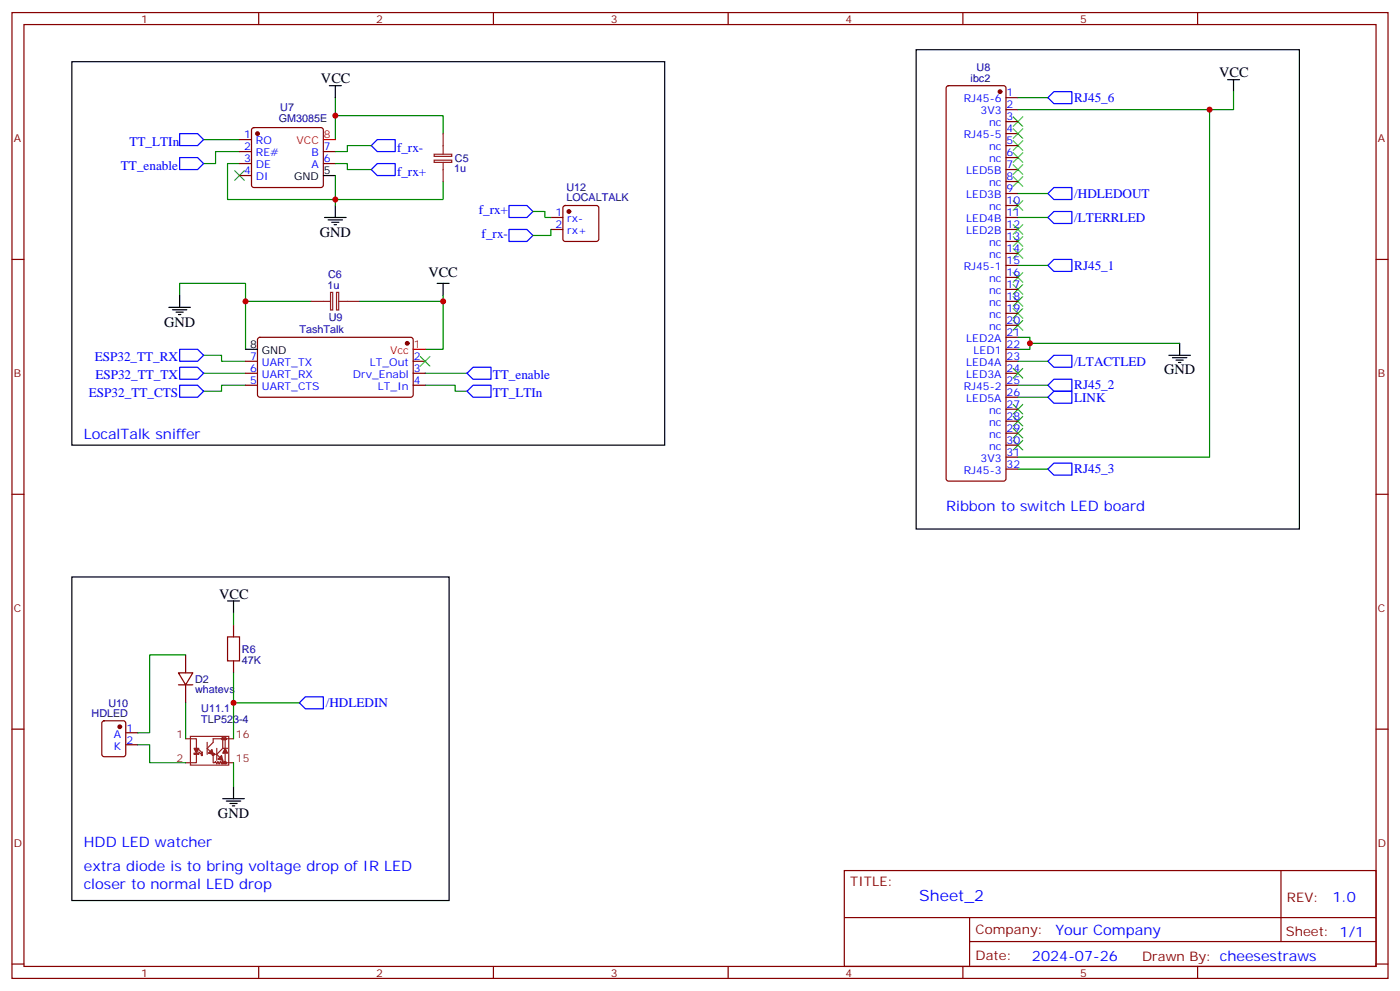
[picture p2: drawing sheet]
<svg xmlns="http://www.w3.org/2000/svg" width="412mm" height="292mm" viewBox="0 0 412 292" stroke-linecap="round" stroke-linejoin="round" font-family="sans-serif">
<g fill="none" stroke="#870000" stroke-width=".35">
<path d="M3.5 3.7h405.4v284.3h-405.4zM7.1 7.2h398.2v277.3h-398.2zM76.2 3.7v3.5M145.3 3.7v3.5M214.5 3.7v3.5M283.6 3.7v3.5M352.8 3.7v3.5M74.3 37.8l.5-.2h19.7l.5 .2 .2 .5v16.2l-.2 .5-.5 .2h-19.7l-.5-.2-.2-.5v-16.2zM278.9 25.4l.5-.2h16.2l.5 .2 .2 .5v115l-.2 .5-.5 .2h-16.2l-.5-.2-.2-.5v-115zM296.3 28.8h3.6M296.3 32.3h3.6M296.3 35.8h3.6"/>
<path d="M296.3 39.3h3.6M70.6 41.1h3.5M70.6 44.6h3.5M70.6 48.2h3.5M70.6 51.7h3.5M95.2 44.6h3.6M95.2 48.2h3.6M296.3 42.9h3.6M296.3 46.4h3.6M296.3 49.9h3.6M296.3 53.4h3.6M296.3 57h3.6"/>
<path d="M3.5 76.4h3.6M162.3 64h3.5M162.3 67.6h3.5M166 60.7l.5-.2h9.2l.5 .2 .2 .5v9.2l-.2 .5-.5 .2h-9.2l-.5-.2-.2-.5v-9.2zM296.3 60.5h3.6M296.3 64h3.6M296.3 67.6h3.6M296.3 71.1h3.6M296.3 74.6h3.6M296.3 78.1h3.6M405.3 76.4h3.6M76.1 99.5l.5-.2 44.7 .1 .4 .6-.1 16.5-.6 .4h-44.7l-.5-.7v-16.2z"/>
<path d="M296.3 81.7h3.6M296.3 85.2h3.6M296.3 88.7h3.6M296.3 92.3h3.6M296.3 95.8h3.6M296.3 99.3h3.6M72.3 106.4h3.5M72.3 109.9h3.5M72.3 113.4h3.5M121.7 106.4h3.5M121.7 109.9h3.5M121.7 113.4h3.5"/>
<path d="M296.3 102.8h3.6M296.3 106.4h3.6M296.3 109.9h3.6M296.3 113.4h3.6M296.3 116.9h3.6M296.3 120.5h3.6M296.3 124h3.6M296.3 127.5h3.6M296.3 131.1h3.6M296.3 134.6h3.6M296.3 138.1h3.6M3.5 145.5h3.6"/>
<path d="M405.3 145.5h3.6M52.6 198.1h4.2l-2.1 3.5zM54.7 192.8v5.3M68.8 184v3.5M68.8 194.6v3.5M3.5 214.7h3.6M30.2 212.4l.5-.2h5.6l.7 .4v9.5l-.4 .6-5.9 .1-.7-.5v-9.4zM37 215.7h3.6M37 219.3h3.6M52.6 201.6h4.2M54.7 201.6v5.3M405.3 214.7h3.6"/>
<path d="M248.7 256.3h156.6v28.2h-156.6zM377.3 256.3v20.9M248.7 270.1h156.5M285.6 277.2h119.6M285.6 270.1v14.2M3.5 283.8h3.6M76.2 284.5v3.5M145.3 284.5v3.5M214.5 284.5v3.5M283.6 284.5v3.5M352.8 284.5v3.5M405.3 283.8h3.6"/>
</g>
<g fill="none" stroke="#3c3" stroke-width=".35">
<path d="M298.4 34.4l2.9 2.8M298.4 37.9l2.9 2.8M301.3 34.4l-2.9 2.8M301.3 37.9l-2.9 2.8M69.1 50.3l2.9 2.8M72 50.3l-2.9 2.8M298.4 59.1l2.9 2.8M298.4 52l2.9 2.9M298.4 45l2.9 2.8M298.4 41.5l2.9 2.8M298.4 48.5l2.9 2.8M301.3 59.1l-2.9 2.8"/>
<path d="M301.3 52l-2.9 2.9M301.3 45l-2.9 2.8M301.3 41.5l-2.9 2.8M301.3 48.5l-2.9 2.8M298.4 73.2l2.9 2.8M298.4 69.7l2.9 2.8M298.4 66.1l2.9 2.9M301.3 73.2l-2.9 2.8M301.3 69.7l-2.9 2.8M301.3 66.1l-2.9 2.9M298.4 94.4l2.9 2.8M298.4 90.8l2.9 2.9"/>
<path d="M298.4 87.3l2.9 2.8M298.4 83.8l2.9 2.8M298.4 80.3l2.9 2.8M301.3 94.4l-2.9 2.8M301.3 90.8l-2.9 2.9M301.3 87.3l-2.9 2.8M301.3 83.8l-2.9 2.8M301.3 80.3l-2.9 2.8M123.8 105l2.8 2.8M126.6 105l-2.8 2.8M298.4 119.1l2.9 2.8M298.4 108.5l2.9 2.8"/>
<path d="M301.3 119.1l-2.9 2.8M301.3 108.5l-2.9 2.8M298.4 129.6l2.9 2.9M298.4 126.1l2.9 2.8M298.4 122.6l2.9 2.8M301.3 129.6l-2.9 2.9M301.3 126.1l-2.9 2.8M301.3 122.6l-2.9 2.8"/>
</g>
<g fill="#870000" stroke="#870000" stroke-width=".35">
<circle cx="294.6" cy="27" r=".53"/>
<circle cx="75.8" cy="39.3" r=".53"/>
<circle cx="119.9" cy="101.1" r=".53"/>
<circle cx="35.3" cy="214" r=".53"/>
<circle cx="167.6" cy="62.3" r=".53"/>
</g>
<g fill="none" stroke="#00f" stroke-width=".35">
<path d="M52.9 39.3h5.3l1.8 1.8-1.8 1.8h-5.3zM308.7 28.8l1.7-1.8h5.3v3.5h-5.3zM52.9 46.4h5.3l1.8 1.8-1.8 1.7h-5.3zM111.1 41.1h5.3v3.5h-5.3l-1.7-1.7zM111.1 48.2h5.3v3.5h-5.3l-1.7-1.8zM310.4 55.2h5.3v3.5h-5.3l-1.7-1.7zM149.9 67.6h5.3l1.8 1.7-1.8 1.8h-5.3zM149.9 60.5h5.3l1.8 1.8-1.8 1.7h-5.3zM308.7 78.1l1.7-1.7h5.3v3.5h-5.3zM310.4 62.3h5.3v3.5h-5.3l-1.7-1.8zM52.9 113.4h5.3l1.8 1.8-1.8 1.7h-5.3zM52.9 102.8h5.3l1.8 1.8-1.8 1.8h-5.3z"/>
<path d="M52.9 108.1h5.3l1.8 1.8-1.8 1.8h-5.3zM139.3 113.4h5.3v3.5h-5.3l-1.7-1.7zM139.3 108.1h5.3v3.6h-5.3l-1.7-1.8zM308.7 116.9l1.7-1.7h5.3v3.5h-5.3zM310.4 111.7h5.3v3.5h-5.3l-1.7-1.8zM310.4 104.6h5.3v3.5h-5.3l-1.7-1.7zM310.4 136.3h5.3v3.6h-5.3l-1.7-1.8zM88.2 206.9l1.8-1.8h5.2v3.6h-5.2z"/>
</g>
<g fill="none" stroke="#008700" stroke-width=".35">
<path d="M98.8 34h31.7v5.3M98.8 28.8v12.3M299.9 28.8h8.8M356.3 32.3v102.3h-56.4M363.4 27v5.3h-63.5M60 41.1h10.6M70.6 48.2h-3.6v10.5h63.5v-5.3M70.6 44.6h-7.1v3.6h-3.5M98.8 48.2h3.5v1.7h7.1M98.8 51.7v8.8M109.4 42.9h-7.1v1.7h-3.5M299.9 57h8.8"/>
<path d="M157 62.3h3.5v1.7h1.8M162.3 67.6v1.7h-5.3M299.9 78.1h8.8M299.9 64h8.8M52.9 87v-3.6h19.4v19.4M72.3 88.7h19.4M105.8 88.7h24.7M130.5 87v15.8h-5.3M299.9 99.3h3.5v3.5h-3.5M60 104.6h5.3v1.8h7M60 109.9h12.3M72.3 113.4h-7v1.8h-5.3"/>
<path d="M125.2 113.4h8.9v1.8h3.5M125.2 109.9h12.4M299.9 113.4h8.8M299.9 106.4h8.8M299.9 116.9h8.8M303.4 101.1h44.1M299.9 138.1h8.8M54.7 192.8h-10.6v22.9h-3.5M68.8 180.4v3.6M68.8 198.1v8.8M40.6 219.3h3.5v5.2h10.6M54.7 206.9v10.6"/>
<path d="M88.2 206.9h-19.4v10.6M68.8 224.5v7.1"/>
</g>
<g fill="none" stroke="#000" stroke-width=".35">
<path d="M21.2 18.2h174.6v112.9h-174.6zM269.9 14.6h112.9v141.2h-112.9zM97 25.2h3.5M98.8 25.2v3.6M361.6 23.5h3.5M363.4 23.5v3.5M95.2 51.7h3.6M95.6 64h6.4M96.7 64.7h4.2M97.7 65.4h2.1M98.4 66.1h.7M98.8 60.5v3.5"/>
<path d="M49.7 90.5h6.4M50.8 91.2h4.2M51.9 91.9h2.1M52.6 92.6h.7M52.9 87v3.5M128.8 83.4h3.5M130.5 83.4v3.6M72.3 102.8h3.5M344.3 104.6h6.4M345.4 105.3h4.2M346.4 106h2.1M347.1 106.7h.7"/>
<path d="M347.5 101.1v3.5M21.2 169.9h111.1v95.2h-111.1zM67 176.9h3.6M68.8 176.9v3.5M65.6 235.1h6.4M66.7 235.8h4.2M67.7 236.5h2.1M68.4 237.2h.7M68.8 231.6v3.5"/>
</g>
<g fill="none" stroke="#8c2424" stroke-width=".35">
<path d="M130.5 39.3v6M127.9 45.4h5.2v.6h-5.2zM127.9 47.2h5.2v.6h-5.2zM130.5 47.8v5.6M91.7 88.7h5.7M97.4 86.1h.6v5.2h-.6zM99.1 86.1h.7v5.2h-.7zM99.8 88.7h6M54.7 217.5h3.2v2.8M56.1 216.8h11.3v8.4h-11.3zM65.6 217.5v2.8M66.3 217.5h-3.5v1"/>
<path d="M66.3 217.5v2.8M66.3 217.5h2.5M57.9 222.1v2.4h-3.2M58.6 220.7l1 1M58.6 221.4l1 1M63.9 222.1h-1.1v2.4h.3l.4-.3 .4 .7 .3-.7 .4 .7 .3-.7 .4 .7v-.4h.3v-.7M67.4 224.5h1.4"/>
</g>
<path d="M95.2 41.1h3.6M121.7 102.8h3.5" fill="none" stroke="#f00" stroke-width=".35"/>
<g fill="#8c2424" stroke="#8c2424" stroke-width=".35">
<path d="M61 220.3l1.8 1.8z"/>
<path d="M61 220.3l1.8-1.8z"/>
<path d="M61 218.5v3.6z"/>
<path d="M63.9 222.1l1.7 1.7z"/>
<path d="M63.9 222.1l1.7-1.8z"/>
<path d="M63.9 220.3v3.5z"/>
<path d="M66.3 221.7v2.8z"/>
<path d="M65.6 224.5h1.8z"/>
<path d="M57.1 220.3h1.5l-.7 1.4z"/>
<path d="M59.3 222.4l.3-.3v.3z"/>
<path d="M61.4 221.7l1-1 .4 1.4z"/>
<path d="M64.2 223.5l1.1-1.1 .3 1.4z"/>
<path d="M66.3 220.3l.7 1.4h-1.4z"/>
<path d="M57.1 221.7h1.5v.4h-1.5z"/>
<path d="M59.6 221.4v.3h-.3z"/>
<path d="M65.6 220.3h1.4z"/>
<circle cx="62.8" cy="222.1" r=".35"/>
<circle cx="65.6" cy="224.5" r=".35"/>
<circle cx="65.6" cy="217.5" r=".35"/>
<circle cx="66.3" cy="224.5" r=".35"/>
<circle cx="66.3" cy="217.5" r=".35"/>
</g>
<path d="M67 187.5h3.6v7.1h-3.6z" fill="none" stroke="#a10000" stroke-width=".35"/>
<g fill="#c00">
<circle cx="303.4" cy="101.1" r=".88"/>
<circle cx="98.8" cy="34" r=".88"/>
<circle cx="98.8" cy="58.7" r=".88"/>
<circle cx="130.5" cy="88.7" r=".88"/>
<circle cx="72.3" cy="88.7" r=".88"/>
<circle cx="68.8" cy="206.9" r=".88"/>
<circle cx="356.3" cy="32.3" r=".88"/>
</g>
<text font-size="4.6" fill="#00f" x="270.8" y="265.3">Sheet_2</text>
<g font-size="4.2">
<text x="359.1" y="22.8">VCC</text>
<text x="94.5" y="24.5">VCC</text>
<text x="94.2" y="69.7">GND</text>
<text x="126.2" y="81.4">VCC</text>
<text x="48.3" y="96.1">GND</text>
<text x="342.9" y="110.2">GND</text>
<text x="64.6" y="176.2">VCC</text>
<text x="64.2" y="240.8">GND</text>
</g>
<g font-size="4.2" fill="#00f">
<text x="24.7" y="129.3">LocalTalk sniffer</text>
<text x="278.7" y="150.5">Ribbon to switch LED board</text>
<text x="24.7" y="249.2">HDD LED watcher</text>
<text x="24.7" y="256.3">extra diode is to bring voltage drop of IR LED</text>
<text x="24.7" y="261.6">closer to normal LED drop</text>
<text x="392.5" y="265.6">1.0</text>
<text x="310.9" y="275.1">Your Company</text>
<text x="304" y="282.9">2024-07-26</text>
</g>
<g font-size="3.9" fill="#00f">
<text x="316.4" y="30">RJ45_6</text>
<text x="38.1" y="42.9">TT_LTIn</text>
<text x="116.9" y="44.6">f_rx-</text>
<text x="35.6" y="49.9">TT_enable</text>
<text x="116.9" y="51.7">f_rx+</text>
<text x="316.4" y="58.3">/HDLEDOUT</text>
<text x="141" y="62.9">f_rx+</text>
<text x="316.4" y="65.3">/LTERRLED</text>
<text x="141.9" y="70">f_rx-</text>
<text x="316.4" y="79.4">RJ45_1</text>
<text x="27.9" y="106.4">ESP32_TT_RX</text>
<text x="316.4" y="107.7">/LTACTLED</text>
<text x="28.1" y="111.7">ESP32_TT_TX</text>
<text x="145.2" y="111.7">TT_enable</text>
<text x="26.2" y="116.9">ESP32_TT_CTS</text>
<text x="145.2" y="116.9">TT_LTIn</text>
<text x="316.4" y="118.3">LINK</text>
<text x="316.4" y="114.7">RJ45_2</text>
<text x="316.4" y="139.4">RJ45_3</text>
<text x="96" y="208.1">/HDLEDIN</text>
</g>
<g font-size="3.9" fill="#800">
<text x="250.5" y="260.9">TITLE:</text>
<text x="379.1" y="265.6">REV:</text>
<text x="287.4" y="275.1">Company:</text>
<text x="378.7" y="275.7">Sheet: 1/1</text>
<text x="287.4" y="282.8">Date:</text>
<text x="336.4" y="282.8">Drawn By: cheesestraws</text>
</g>
<g font-size="3.2" fill="#800">
<text x="41.6" y="6.7">1</text>
<text x="110.8" y="6.7">2</text>
<text x="179.9" y="6.7">3</text>
<text x="249.1" y="6.7">4</text>
<text x="318.2" y="6.7">5</text>
<text x="4.1" y="41.8">A</text>
<text x="405.9" y="41.8">A</text>
<text x="4.1" y="110.9">B</text>
<text x="405.9" y="110.9">B</text>
<text x="4.1" y="180.1">C</text>
<text x="405.9" y="180.1">C</text>
<text x="4.1" y="249.2">D</text>
<text x="405.9" y="249.2">D</text>
<text x="41.6" y="287.5">1</text>
<text x="110.8" y="287.5">2</text>
<text x="179.9" y="287.5">3</text>
<text x="249.1" y="287.5">4</text>
<text x="318.2" y="287.5">5</text>
</g>
<g font-size="3.2" fill="#000080">
<text x="287.7" y="20.9">U8</text>
<text x="285.9" y="24.2">ibc2</text>
<text x="82.1" y="36">GM3085E</text>
<text x="82.6" y="32.7">U7</text>
<text x="134" y="47.6">C5</text>
<text x="133.8" y="50.7">1u</text>
<text x="166.9" y="59.3">LOCALTALK</text>
<text x="166.9" y="56.2">U12</text>
<text x="96.7" y="81.8">C6</text>
<text x="96.4" y="85">1u</text>
<text x="96.8" y="94.6">U9</text>
<text x="88.2" y="97.9">TashTalk</text>
<text x="71.3" y="195.3">47K</text>
<text x="71.3" y="192.1">R6</text>
<text x="57.5" y="201">D2</text>
<text x="31.9" y="208">U10</text>
<text x="57.5" y="204.2">whatevs</text>
<text x="59.3" y="209.6">U11.1</text>
<text x="27" y="211.1">HDLED</text>
<text x="59.3" y="212.8">TLP523-4</text>
</g>
<g font-size="3.2" fill="#00f">
<text x="296.5" y="28.4">1</text>
<text x="283.9" y="30.2">RJ45-6</text>
<text x="288.8" y="33.7">3V3</text>
<text x="296.5" y="31.9">2</text>
<text x="296.5" y="35.5">3</text>
<text x="71.9" y="40.7">1</text>
<text x="283.9" y="40.7">RJ45-5</text>
<text x="291.4" y="37.2">nc</text>
<text x="296.5" y="39">4</text>
<text x="71.9" y="44.3">2</text>
<text x="71.9" y="47.8">3</text>
<text x="75.4" y="42.5">RO</text>
<text x="75.4" y="46">RE#</text>
<text x="91.8" y="46">B</text>
<text x="95.4" y="47.8">6</text>
<text x="95.4" y="44.3">7</text>
<text x="291.4" y="44.3">nc</text>
<text x="291.4" y="47.8">nc</text>
<text x="296.5" y="42.5">5</text>
<text x="296.5" y="46">6</text>
<text x="71.9" y="51.3">4</text>
<text x="75.4" y="49.6">DE</text>
<text x="75.4" y="53.1">DI</text>
<text x="91.8" y="49.6">A</text>
<text x="284.6" y="51.3">LED5B</text>
<text x="296.5" y="49.6">7</text>
<text x="296.5" y="53.1">8</text>
<text x="284.6" y="58.4">LED3B</text>
<text x="291.4" y="54.9">nc</text>
<text x="296.5" y="56.6">9</text>
<text x="163.6" y="63.7">1</text>
<text x="167.1" y="65.4">rx-</text>
<text x="284.6" y="65.4">LED4B</text>
<text x="291.4" y="61.9">nc</text>
<text x="296.5" y="60.1">10</text>
<text x="296.5" y="63.7">11</text>
<text x="163.6" y="67.2">2</text>
<text x="167.1" y="69">rx+</text>
<text x="284.6" y="69">LED2B</text>
<text x="296.5" y="67.2">12</text>
<text x="296.5" y="70.7">13</text>
<text x="291.4" y="72.5">nc</text>
<text x="291.4" y="76">nc</text>
<text x="296.5" y="74.3">14</text>
<text x="296.5" y="77.8">15</text>
<text x="283.9" y="79.6">RJ45-1</text>
<text x="291.4" y="83.1">nc</text>
<text x="296.5" y="81.3">16</text>
<text x="291.4" y="86.6">nc</text>
<text x="296.5" y="84.8">17</text>
<text x="296.5" y="88.4">18</text>
<text x="291.4" y="90.1">nc</text>
<text x="291.4" y="93.7">nc</text>
<text x="296.5" y="91.9">19</text>
<text x="296.5" y="95.4">20</text>
<text x="284.6" y="100.7">LED2A</text>
<text x="291.4" y="97.2">nc</text>
<text x="296.5" y="99">21</text>
<text x="73.7" y="106">7</text>
<text x="77.2" y="107.8">UART_TX</text>
<text x="108.9" y="107.8">LT_Out</text>
<text x="121.9" y="106">2</text>
<text x="284.6" y="107.8">LED4A</text>
<text x="286.8" y="104.2">LED1</text>
<text x="296.5" y="102.5">22</text>
<text x="296.5" y="106">23</text>
<text x="73.7" y="113.1">5</text>
<text x="73.7" y="109.5">6</text>
<text x="77.2" y="111.3">UART_RX</text>
<text x="103.9" y="111.3">Drv_Enabl</text>
<text x="121.9" y="109.5">3</text>
<text x="121.9" y="113.1">4</text>
<text x="284.6" y="111.3">LED3A</text>
<text x="296.5" y="109.5">24</text>
<text x="296.5" y="113.1">25</text>
<text x="77.2" y="114.8">UART_CTS</text>
<text x="111.3" y="114.8">LT_In</text>
<text x="283.9" y="114.8">RJ45-2</text>
<text x="284.6" y="118.4">LED5A</text>
<text x="296.5" y="116.6">26</text>
<text x="291.4" y="121.9">nc</text>
<text x="291.4" y="125.4">nc</text>
<text x="296.5" y="120.1">27</text>
<text x="296.5" y="123.6">28</text>
<text x="291.4" y="128.9">nc</text>
<text x="296.5" y="127.2">29</text>
<text x="296.5" y="130.7">30</text>
<text x="288.8" y="136">3V3</text>
<text x="291.4" y="132.5">nc</text>
<text x="296.5" y="134.2">31</text>
<text x="296.5" y="137.8">32</text>
<text x="283.9" y="139.5">RJ45-3</text>
<text x="37.2" y="215.4">1</text>
<text x="33.5" y="220.7">K</text>
<text x="33.6" y="217.1">A</text>
<text x="37.2" y="218.9">2</text>
</g>
<g font-size="3.2" fill="#f00">
<text x="95.4" y="40.7">8</text>
<text x="87.3" y="42.5">VCC</text>
<text x="114.9" y="104.2">Vcc</text>
<text x="121.9" y="102.5">1</text>
</g>
<g font-size="3.2">
<text x="86.7" y="53.1">GND</text>
<text x="95.4" y="51.3">5</text>
<text x="73.7" y="102.5">8</text>
<text x="77.2" y="104.2">GND</text>
</g>
<g font-size="3.2" fill="#8d2323">
<text x="52" y="217.1">1</text>
<text x="69.5" y="217.1">16</text>
<text x="52" y="224.2">2</text>
<text x="69.5" y="224.2">15</text>
</g>
</svg>
